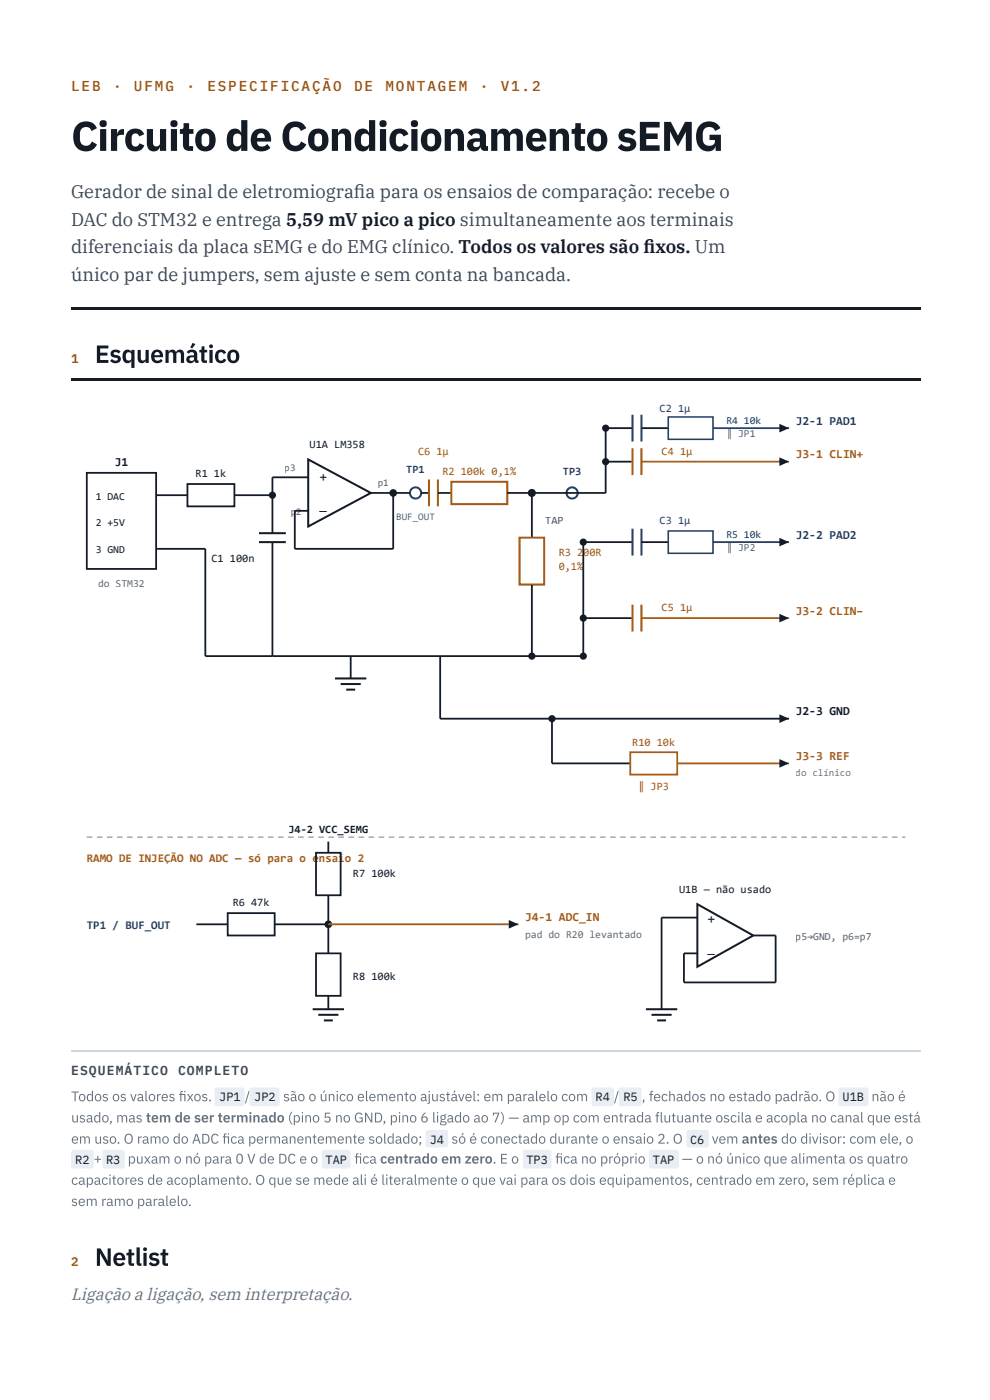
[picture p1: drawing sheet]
<svg xmlns="http://www.w3.org/2000/svg" width="210mm" height="297mm" viewBox="0 0 210 297" stroke-linecap="round" stroke-linejoin="round" font-family="sans-serif">
<g fill="#141b25">
<path d="M15.1 65.1h180v.5h-180z"/>
<path d="M15.1 80.2h180v.5h-180z"/>
</g>
<path d="M15.1 222.9h180" fill="none" stroke="#ccd6e0" stroke-width=".26"/>
<path d="M18.4 100.3h14.7v20.4h-14.7zM33.1 105.1h6.6M39.7 102.7h10v4.7h-10zM49.7 105.1h8.1" fill="none" stroke="#141b25" stroke-width=".38"/>
<circle cx="57.8" cy="105.1" r=".76" fill="#141b25"/>
<path d="M57.8 115v24.2M65.3 101.3h-7.5v11.8M78.6 104.6h4.8v11.8h-20.9v-8h2.8" fill="none" stroke="#141b25" stroke-width=".38"/>
<path d="M65.3 97.5l13.3 7.1-13.3 7.1zM54.9 113.1h5.7M54.9 115h5.7" fill="none" stroke="#141b25" stroke-width=".43"/>
<circle cx="83.4" cy="104.6" r=".81" fill="#141b25"/>
<circle cx="88.1" cy="104.6" r="1.19" fill="none" stroke="#1c3f6e" stroke-width=".43"/>
<path d="M83.4 104.6h3.5M89.3 104.6h1.6M92.8 104.6h2.9M107.5 104.6h5.3" fill="none" stroke="#141b25" stroke-width=".38"/>
<path d="M90.9 101.7v5.7M92.8 101.7v5.7M95.7 102.2h11.8v4.8h-11.8z" fill="none" stroke="#a85a12" stroke-width=".43"/>
<circle cx="112.8" cy="104.6" r=".85" fill="#141b25"/>
<circle cx="121.3" cy="104.6" r="1.19" fill="none" stroke="#1c3f6e" stroke-width=".43"/>
<path d="M112.8 104.6v9.5M57.8 139.2h65.9M112.8 124v15.2" fill="none" stroke="#141b25" stroke-width=".38"/>
<path d="M110.2 114.1h5.2v9.9h-5.2z" fill="none" stroke="#a85a12" stroke-width=".43"/>
<g fill="#141b25">
<circle cx="112.8" cy="139.2" r=".76"/>
<circle cx="123.7" cy="139.2" r=".76"/>
</g>
<path d="M128.4 90.8v13.8h-15.6M33.1 116.4h10.4v22.8h14.3M74.4 139.2v4.7" fill="none" stroke="#141b25" stroke-width=".38"/>
<path d="M71 143.9h6.7M72.2 145.1h4.3M73.4 146.3h1.9" fill="none" stroke="#141b25" stroke-width=".43"/>
<g fill="#141b25">
<circle cx="128.4" cy="90.8" r=".76"/>
<circle cx="128.4" cy="97.9" r=".76"/>
</g>
<path d="M128.4 90.8h5.7M136 90.8h5.7" fill="none" stroke="#141b25" stroke-width=".38"/>
<path d="M134.1 88v5.7M136 88v5.7" fill="none" stroke="#1c3f6e" stroke-width=".43"/>
<path d="M141.7 88.5h9.5v4.7h-9.5z" fill="none" stroke="#1c3f6e" stroke-width=".33"/>
<path d="M151.2 90.8h16.1" fill="none" stroke="#1c3f6e" stroke-width=".38"/>
<path d="M165.2 89.9l2.1 .9-2.1 .9z" fill="#141b25"/>
<path d="M128.4 97.9h5.7" fill="none" stroke="#141b25" stroke-width=".38"/>
<path d="M134.1 95.1v5.7M136 95.1v5.7" fill="none" stroke="#a85a12" stroke-width=".43"/>
<path d="M136 97.9h31.3" fill="none" stroke="#a85a12" stroke-width=".38"/>
<path d="M165.2 97l2.1 .9-2.1 1z" fill="#141b25"/>
<path d="M123.7 115v24.2" fill="none" stroke="#141b25" stroke-width=".38"/>
<g fill="#141b25">
<circle cx="123.7" cy="131.1" r=".76"/>
<circle cx="123.7" cy="115" r=".76"/>
</g>
<path d="M123.7 115h10.4M136 115h5.7" fill="none" stroke="#141b25" stroke-width=".38"/>
<path d="M134.1 112.2v5.7M136 112.2v5.7" fill="none" stroke="#1c3f6e" stroke-width=".43"/>
<path d="M141.7 112.6h9.5v4.8h-9.5z" fill="none" stroke="#1c3f6e" stroke-width=".33"/>
<path d="M151.2 115h16.1" fill="none" stroke="#1c3f6e" stroke-width=".38"/>
<path d="M165.2 114.1l2.1 .9-2.1 .9z" fill="#141b25"/>
<path d="M123.7 131.1h10.4" fill="none" stroke="#141b25" stroke-width=".38"/>
<path d="M134.1 128.3v5.7M136 128.3v5.7" fill="none" stroke="#a85a12" stroke-width=".43"/>
<path d="M136 131.1h31.3" fill="none" stroke="#a85a12" stroke-width=".38"/>
<path d="M165.2 130.2l2.1 .9-2.1 .9z" fill="#141b25"/>
<path d="M93.3 139.2v13.3h74" fill="none" stroke="#141b25" stroke-width=".38"/>
<g fill="#141b25">
<path d="M165.2 151.6l2.1 .9-2.1 .9z"/>
<circle cx="117" cy="152.5" r=".76"/>
</g>
<path d="M117 152.5v9.5h16.6" fill="none" stroke="#141b25" stroke-width=".38"/>
<path d="M133.6 159.6h10v4.7h-10zM143.6 162h23.7" fill="none" stroke="#a85a12" stroke-width=".38"/>
<g fill="#141b25">
<path d="M165.2 161l2.1 1-2.1 .9z"/>
<path d="M18.4 177.5h1.2v.2h-1.2zM20.5 177.5h1.2v.2h-1.2zM22.7 177.5h1.2v.2h-1.2zM24.8 177.5h1.2v.2h-1.2zM26.9 177.5h1.2v.2h-1.2zM29.1 177.5h1.2v.2h-1.2zM31.2 177.5h1.2v.2h-1.2zM33.3 177.5h1.2v.2h-1.2zM35.5 177.5h1.2v.2h-1.2zM37.6 177.5h1.2v.2h-1.2zM39.7 177.5h1.2v.2h-1.2zM41.9 177.5h1.2v.2h-1.2zM44 177.5h1.2v.2h-1.2zM46.1 177.5h1.2v.2h-1.2zM48.3 177.5h1.2v.2h-1.2zM50.4 177.5h1.2v.2h-1.2zM52.5 177.5h1.2v.2h-1.2zM54.7 177.5h1.2v.2h-1.2zM56.8 177.5h1.2v.2h-1.2zM58.9 177.5h1.2v.2h-1.2zM61.1 177.5h1.2v.2h-1.2zM63.2 177.5h1.2v.2h-1.2zM65.3 177.5h1.2v.2h-1.2zM67.5 177.5h1.2v.2h-1.2zM69.6 177.5h1.2v.2h-1.2zM71.7 177.5h1.2v.2h-1.2zM73.9 177.5h1.2v.2h-1.2zM76 177.5h1.2v.2h-1.2zM78.1 177.5h1.2v.2h-1.2zM80.3 177.5h1.2v.2h-1.2zM82.4 177.5h1.2v.2h-1.2zM84.5 177.5h1.2v.2h-1.2zM86.7 177.5h1.2v.2h-1.2zM88.8 177.5h1.2v.2h-1.2zM90.9 177.5h1.2v.2h-1.2zM93.1 177.5h1.2v.2h-1.2zM95.2 177.5h1.2v.2h-1.2zM97.3 177.5h1.2v.2h-1.2zM99.5 177.5h1.2v.2h-1.2zM101.6 177.5h1.2v.2h-1.2zM103.7 177.5h1.2v.2h-1.2zM105.9 177.5h1.2v.2h-1.2zM108 177.5h1.2v.2h-1.2zM110.2 177.5h1.1v.2h-1.1zM112.3 177.5h1.2v.2h-1.2zM114.4 177.5h1.2v.2h-1.2zM116.6 177.5h1.1v.2h-1.1zM118.7 177.5h1.2v.2h-1.2zM120.8 177.5h1.2v.2h-1.2zM123 177.5h1.1v.2h-1.1zM125.1 177.5h1.2v.2h-1.2zM127.2 177.5h1.2v.2h-1.2zM129.4 177.5h1.1v.2h-1.1zM131.5 177.5h1.2v.2h-1.2zM133.6 177.5h1.2v.2h-1.2zM135.8 177.5h1.1v.2h-1.1zM137.9 177.5h1.2v.2h-1.2zM140 177.5h1.2v.2h-1.2zM142.2 177.5h1.1v.2h-1.1zM144.3 177.5h1.2v.2h-1.2zM146.4 177.5h1.2v.2h-1.2zM148.6 177.5h1.1v.2h-1.1zM150.7 177.5h1.2v.2h-1.2zM152.8 177.5h1.2v.2h-1.2zM155 177.5h1.1v.2h-1.1zM157.1 177.5h1.2v.2h-1.2zM159.2 177.5h1.2v.2h-1.2zM161.4 177.5h1.1v.2h-1.1zM163.5 177.5h1.2v.2h-1.2zM165.6 177.5h1.2v.2h-1.2zM167.8 177.5h1.1v.2h-1.1zM169.9 177.5h1.2v.2h-1.2zM172 177.5h1.2v.2h-1.2zM174.2 177.5h1.1v.2h-1.1zM176.3 177.5h1.2v.2h-1.2zM178.4 177.5h1.2v.2h-1.2zM180.6 177.5h1.1v.2h-1.1zM182.7 177.5h1.2v.2h-1.2zM184.8 177.5h1.2v.2h-1.2zM187 177.5h1.1v.2h-1.1zM189.1 177.5h1.2v.2h-1.2zM191.2 177.5h.7v.2h-.7z"/>
</g>
<path d="M41.6 196.1h6.7M48.3 193.7h9.9v4.8h-9.9zM58.2 196.1h11.4" fill="none" stroke="#141b25" stroke-width=".38"/>
<circle cx="69.6" cy="196.1" r=".81" fill="#141b25"/>
<path d="M69.6 178.5v2.4M67 180.9h5.2v9h-5.2zM69.6 189.9v12.4M67 202.3h5.2v9h-5.2zM69.6 211.3v2.8" fill="none" stroke="#141b25" stroke-width=".38"/>
<path d="M66.3 214.1h6.6M67.5 215.3h4.2M68.7 216.5h1.9" fill="none" stroke="#141b25" stroke-width=".43"/>
<path d="M69.6 196.1h40.3" fill="none" stroke="#a85a12" stroke-width=".38"/>
<path d="M107.9 195.2l2 .9-2 .9z" fill="#141b25"/>
<path d="M147.8 191.8l11.9 6.7-11.9 6.6zM136.9 214.1h6.7M138.1 215.3h4.3M139.3 216.5h1.9" fill="none" stroke="#141b25" stroke-width=".43"/>
<path d="M147.8 194.7h-7.5v19.4M159.7 198.5h4.7v9.9h-19.4v-6.1h2.8" fill="none" stroke="#141b25" stroke-width=".38"/>
<g fill="#e8eef4">
<path d="M45.7 230.9l.3-.2 5.6 .1 .3 .4-.1 3.3-.5 .2-5.6-.1-.2-.4v-3z"/>
<path d="M53.1 230.9l.3-.2 5.6 .1 .3 .4-.1 3.3-.5 .2-5.5-.1-.3-.4v-3z"/>
<path d="M125.6 230.9l.3-.2 4 .1 .3 .4-.1 3.3-.5 .2-4-.1-.2-.4v-3z"/>
<path d="M131.4 230.9l.4-.2 4 .1 .2 .4-.1 3.3-.4 .2-4-.1-.3-.4v-3z"/>
<path d="M178 230.9l.3-.2 5.6 .1 .2 .4v3.3l-.5 .2-5.6-.1-.2-.4v-3z"/>
<path d="M90.4 239.9l.4-.2 4 .1 .2 .4-.1 3-.4 .2-4-.1-.3-.4v-2.7z"/>
<path d="M145.7 239.9l.3-.2 4 .1 .3 .4-.1 3-.4 .2-4-.1-.3-.4v-2.7z"/>
<path d="M15.2 244.1l.4-.2 4 .1 .2 .5v3.2l-.5 .2-4-.1-.2-.4v-2.9z"/>
<path d="M21.9 244.1l.3-.2 4 .1 .3 .5-.1 3.2-.5 .2-4-.1-.2-.4v-2.9z"/>
<path d="M68.4 244.1l.4-.2 5.3 .1 .2 .5v3.2l-.5 .2-5.3-.1-.2-.4v-2.9z"/>
<path d="M111 244.1l.4-.2 5.3 .1 .2 .5v3.2l-.5 .2-5.3-.1-.2-.4v-2.9z"/>
<path d="M137.7 244.1l.4-.2 5.6 .1 .2 .5-.1 3.2-.4 .2-5.6-.1-.2-.4v-2.9z"/>
</g>
<text font-size="8.8" fill="#141b25" x="15.1" y="32">Circuito de Condicionamento sEMG</text>
<g font-size="5.3" fill="#141b25">
<text x="20.1" y="77">Esquemático</text>
<text x="20.1" y="268.6">Netlist</text>
</g>
<g font-size="3.9" fill="#3a4757">
<text x="15.1" y="42.1">Gerador de sinal de eletromiografa para os ensaios de comparação: recebe o</text>
<text x="15.1" y="47.9">DAC do STM32 e entrega 5,59 mV pico a pico simultaneamente aos terminais</text>
<text x="75" y="42.1">i</text>
<text x="15.1" y="53.7">diferenciais da placa sEMG e do EMG clínico. Todos os valores são fxos. Um</text>
<text x="15.1" y="59.5">único par de jumpers, sem ajuste e sem conta na bancada.</text>
</g>
<text font-size="3.9" fill="#141b25" x="136.4" y="53.7">i</text>
<text font-size="3.6" fill="#66737f" x="15.1" y="275.7">Ligação a ligação, sem interpretação.</text>
<g font-size="3" fill="#95500f">
<text x="15.1" y="19.3">LEB</text>
<text x="24" y="19.3">·</text>
<text x="28.4" y="19.3">UFMG</text>
<text x="39.5" y="19.3">·</text>
<text x="44" y="19.3">ESPECIFICAÇÃO</text>
<text x="75.1" y="19.3">DE</text>
<text x="81.7" y="19.3">MONTAGEM</text>
<text x="101.7" y="19.3">·</text>
<text x="106.1" y="19.3">V1.2</text>
</g>
<g font-size="3" fill="#66737f">
<text x="15.1" y="233.6">Todos os valores fxos.</text>
<text x="37.9" y="233.6">i</text>
<text x="51.9" y="233.6">/</text>
<text x="60" y="233.6">são o único elemento ajustável: em paralelo com</text>
<text x="130.2" y="233.6">/</text>
<text x="136.1" y="233.6">,</text>
<text x="137.6" y="233.6">fechados no estado padrão. O</text>
<text x="184.8" y="233.6">não é</text>
<text x="15.1" y="238.1">usado, mas tem de ser terminado (pino 5 no GND, pino 6 ligado ao 7) — amp op com entrada flutuante oscila e acopla no canal que está</text>
<text x="15.1" y="242.6">em uso. O ramo do ADC fca permanentemente soldado;</text>
<text x="47.1" y="242.6">i</text>
<text x="95.7" y="242.6">só é conectado durante o ensaio 2. O</text>
<text x="150.9" y="242.6">vem antes do divisor: com ele, o</text>
<text x="15.1" y="251.4">capacitores de acoplamento. O que se mede ali é literalmente o que vai para os dois equipamentos, centrado em zero, sem réplica e</text>
<text x="19.8" y="246.9">+</text>
<text x="27.1" y="246.9">puxam o nó para 0 V de DC e o</text>
<text x="75.1" y="246.9">fca centrado em zero. E o</text>
<text x="75.1" y="246.9">i</text>
<text x="117.7" y="246.9">fca no próprio</text>
<text x="117.7" y="246.9">i</text>
<text x="144.5" y="246.9">— o nó único que alimenta os quatro</text>
<text x="15.1" y="255.9">sem ramo paralelo.</text>
</g>
<g font-size="2.8" fill="#141b25">
<text x="67.7" y="102.2">+</text>
<text x="67.7" y="109.3">–</text>
<text x="150" y="196.1">+</text>
<text x="150" y="203.2">–</text>
</g>
<g font-size="2.8" fill="#3a4757">
<text x="15.1" y="228.1">ESQUEMÁTICO</text>
<text x="37.8" y="228.1">COMPLETO</text>
</g>
<g font-size="2.6" fill="#95500f">
<text x="15.1" y="77">1</text>
<text x="15.1" y="268.6">2</text>
</g>
<g font-size="2.6" fill="#1c3f6e">
<text x="168.7" y="90.1">J2-1 PAD1</text>
<text x="168.7" y="114.3">J2-2 PAD2</text>
</g>
<g font-size="2.6" fill="#141b25">
<text x="24.3" y="98.9">J1</text>
<text x="168.7" y="151.8">J2-3 GND</text>
</g>
<g font-size="2.6" fill="#a85a12">
<text x="168.7" y="97.2">J3-1 CLIN+</text>
<text x="168.7" y="130.4">J3-2 CLIN–</text>
<text x="168.7" y="161.2">J3-3 REF</text>
<text x="111.3" y="195.4">J4-1 ADC_IN</text>
</g>
<g font-size="2.5" fill="#a85a12">
<text x="18.4" y="182.8">RAMO DE INJEÇÃO NO ADC — só para o e</text>
<text x="67.6" y="182.8">nsaio 2</text>
</g>
<text font-size="2.5" fill="#1c3f6e" x="18.4" y="197">TP1 / BUF_OUT</text>
<g font-size="2.5" fill="#141b25">
<text x="46.5" y="233.6">JP1</text>
<text x="53.9" y="233.6">JP2</text>
<text x="126.3" y="233.6">R4</text>
<text x="132.2" y="233.6">R5</text>
<text x="178.6" y="233.6">U1B</text>
<text x="91.1" y="242.6">J4</text>
<text x="146.3" y="242.6">C6</text>
<text x="15.9" y="246.8">R2</text>
<text x="22.5" y="246.8">R3</text>
<text x="69" y="246.8">TAP</text>
<text x="111.6" y="246.8">TP3</text>
<text x="138.4" y="246.8">TAP</text>
</g>
<g font-size="2.4" fill="#1c3f6e">
<text x="139.8" y="87.5">C2</text>
<text x="143.8" y="87.5">1µ</text>
<text x="86.1" y="100.3">TP1</text>
<text x="119.3" y="100.8">TP3</text>
<text x="139.8" y="111.2">C3</text>
<text x="143.8" y="111.2">1µ</text>
</g>
<g font-size="2.4" fill="#141b25">
<text x="65.6" y="95.1">U1A LM358</text>
<text x="41.5" y="101.3">R1</text>
<text x="45.4" y="101.3">1k</text>
<text x="115.6" y="111.2">TAP</text>
<text x="44.8" y="119.3">C1</text>
<text x="48.7" y="119.3">100n</text>
<text x="61.1" y="176.7">J4-2 VCC_SEMG</text>
<text x="74.8" y="186.1">R7</text>
<text x="78.7" y="186.1">100k</text>
<text x="144" y="189.5">U1B — não usado</text>
<text x="49.3" y="192.3">R6</text>
<text x="53.2" y="192.3">47k</text>
<text x="74.8" y="207.9">R8</text>
<text x="78.7" y="207.9">100k</text>
</g>
<g font-size="2.4" fill="#a85a12">
<text x="88.6" y="96.5">C6</text>
<text x="92.5" y="96.5">1µ</text>
<text x="93.8" y="100.8">R2</text>
<text x="97.7" y="100.8">100k 0,1%</text>
<text x="140.3" y="96.5">C4</text>
<text x="144.2" y="96.5">1µ</text>
<text x="118.4" y="117.9">R3</text>
<text x="122.4" y="117.9">200R</text>
<text x="118.4" y="120.9">0,1%</text>
<text x="140.3" y="129.7">C5</text>
<text x="144.2" y="129.7">1µ</text>
<text x="134" y="158.2">R10</text>
<text x="139.2" y="158.2">10k</text>
<text x="135.3" y="167.6">‖ JP3</text>
</g>
<g font-size="2.3" fill="#1c3f6e">
<text x="154" y="89.9">R4</text>
<text x="157.7" y="89.9">10k</text>
<text x="154" y="92.7">‖ JP1</text>
<text x="154" y="114.1">R5</text>
<text x="154" y="116.9">‖ JP2</text>
<text x="157.7" y="114.1">10k</text>
</g>
<g font-size="2.3" fill="#141b25">
<text x="20.3" y="106">1 DAC</text>
<text x="20.3" y="111.7">2 +5V</text>
<text x="20.3" y="117.4">3 GND</text>
<text x="20.8" y="124.5">do STM32</text>
<text x="111.3" y="198.9">pad do R20 levantado</text>
<text x="168.7" y="199.4">p5→GND, p6=p7</text>
</g>
<g font-size="2.1" fill="#141b25">
<text x="60.4" y="99.8">p3</text>
<text x="80" y="103.2">p1</text>
<text x="61.6" y="109.3">p</text>
<text x="62.7" y="109.3">2</text>
<text x="168.7" y="164.6">do clínico</text>
</g>
<text font-size="2.1" fill="#1c3f6e" x="84" y="110.3">BUF_OUT</text>
</svg>
